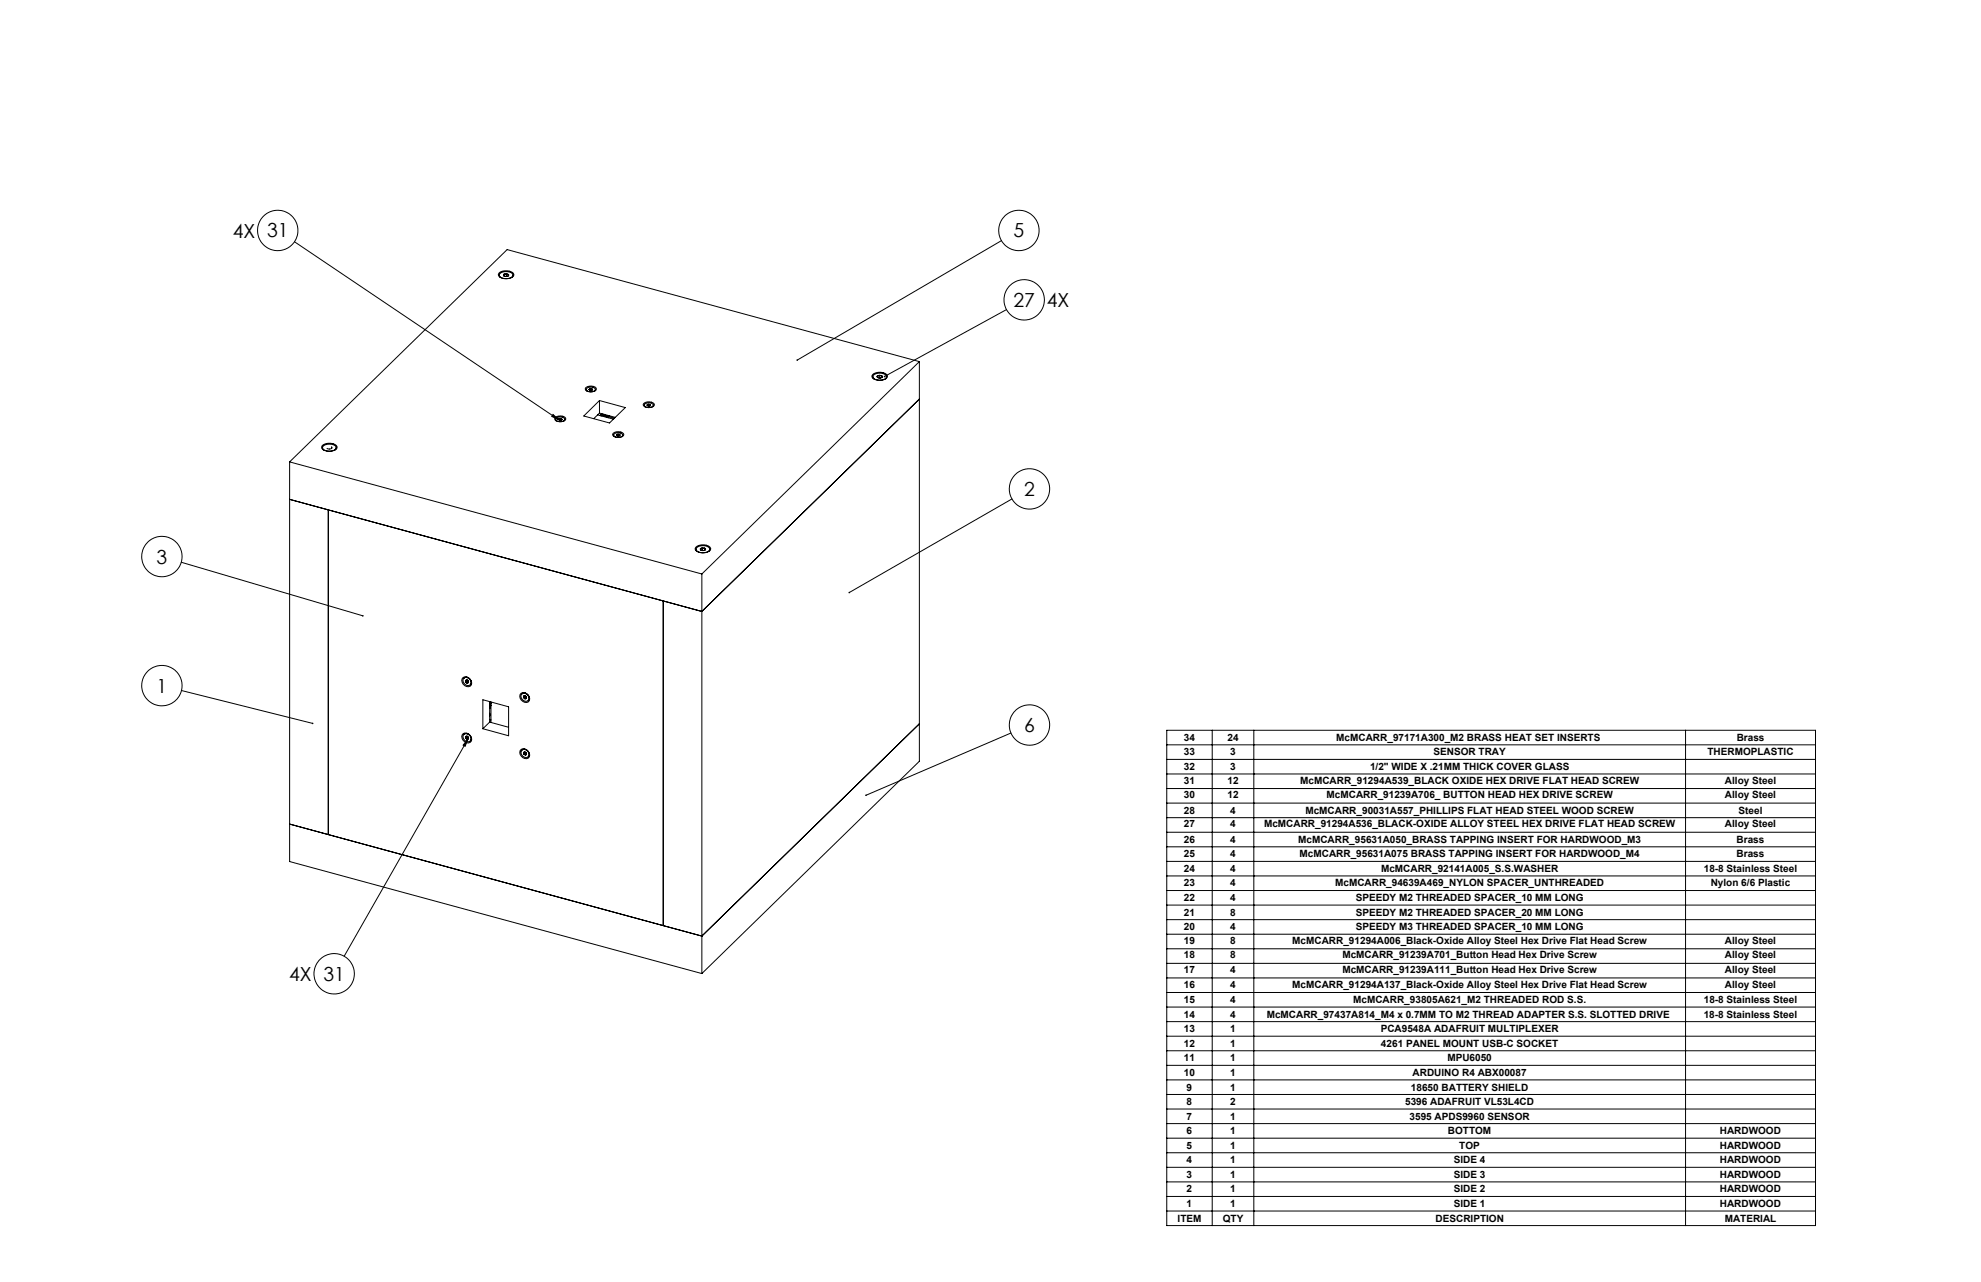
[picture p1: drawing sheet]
<svg xmlns="http://www.w3.org/2000/svg" width="864mm" height="559mm" viewBox="0 0 864 559" stroke-linecap="round" stroke-linejoin="round" font-family="sans-serif">
<g fill="none" stroke="#000" stroke-width=".44">
<path d="M128.4 105.4l115.1 77.5M217.5 119.1a4.7 4.7 0 0 1 6.5 .5 3.4 3.4 0 0 1-4.4 1.8 1.87 1.87 0 0 1-2.1-2.3zM217.6 119.9l.5 1M217.8 119.3a4.4 4.4 0 0 1 5.7 .2l.1 .5a4 4 0 0 1-5.8 .4zM219.7 119.5l-.2 .6M219.7 119.5v.8M220.9 119.3l.8 .4M220.9 119.3l-1.2 .2M220.9 119.3v1.1M221.7 119.7l-.2 .6M223.6 119.9l-.4 1M436.6 104.9l-89 52.1"/>
<path d="M219.5 120.1l.9 .4 1.1-.2M219.5 120.1l.3 .2M220.9 120.4l.2 .1M220.9 120.4l-.7 .1M438.8 134.9l-53.2 29.2M400.8 157.6v174.2l-94.8 92.6M400.8 157.6l-179.7-48.8-94.8 92.5M400.8 157.6l-94.8 92.6M255.4 168.9a3.7 3.7 0 0 1 4.5 .3l.1 .5a3.2 3.2 0 0 1-4.8 .2zM255.6 169.8l.2 .6M255.8 169.3a2.65 2.65 0 0 1 3.8 .5 2.48 2.48 0 0 1-4-.1zM256.8 169.8l.5 .3h.7"/>
<path d="M256.8 169.8l.2 .2M257.1 169.4l-.3 .4M257.1 169.4v.7M257.5 170.1h.2M257.9 169.4h-.8M257.9 169.4l.4 .4M257.9 169.4v.7M258.3 169.8l-.3 .3M258.3 169.8l-.2 .2M259.6 169.8l-.3 .6M261.3 174.6v5.5M280.7 175.8a3.7 3.7 0 0 1 4.5 .2l.1 .5a3.2 3.2 0 0 1-4.8 .3z"/>
<path d="M280.8 176.6l.3 .7M281 176.2l1.1-.5a2.34 2.34 0 0 1 2.7 .9 2.45 2.45 0 0 1-4 0zM282.2 176.5v.3M282.2 176.8l.7 .2M282.8 176.2l.6 .2M282.8 176.2l-.6 .3M282.8 177h.2M282.8 177h-.2M282.8 176.2v.8M283.4 176.4l.1 .4M283.4 176.4v.4M283.5 176.8l-.6 .2"/>
<path d="M283.5 176.8l-.1 .1M284.8 176.6l-.2 .7M380.4 163.3a4.6 4.6 0 0 1 6.5 .6 3.4 3.4 0 0 1-4.5 1.8 1.8 1.8 0 0 1-2-2.4zM380.5 164.2l.4 1M380.7 163.6a3.9 3.9 0 0 1 5.8 .6 3.9 3.9 0 0 1-5.9 .5zM382.4 164l.2 .6M383.3 163.6l1.1 .2M383.3 163.6l-.9 .4M383.3 164.6l-.3 .1M383.3 164.6l.6 .1M383.3 163.6v1M384.4 163.8l.2 .6"/>
<path d="M384.4 163.8v.8M384.6 164.4l-.9 .4-1.1-.2M384.6 164.4l-.3 .2M386.5 164.2l-.5 1M400.8 174l-94.8 92.5M140.4 194.3a4.6 4.6 0 0 1 6.6 .5 3.5 3.5 0 0 1-4.5 1.8 1.86 1.86 0 0 1-2.1-2.3zM140.6 195.1l.4 1M141 194.3a4.4 4.4 0 0 1 5.5 .6 2.95 2.95 0 0 1-4 1.7 1.66 1.66 0 0 1-1.9-1.8zM142.6 195.4l.7 .3 1.3-.3M144.6 194.8v.6zM146.6 195.1l-.5 1M241.1 180.7l2.4 2.2-3-1.4z"/>
<path d="M242 182a3.7 3.7 0 0 1 4.6 .2l.1 .5a3.2 3.2 0 0 1-4.8 .3zM242.2 182.8l.3 .6M242.4 182.3a2.6 2.6 0 0 1 3.8 .5 2.45 2.45 0 0 1-4-.1zM243.5 182.8l.2 .3M243.8 182.5l-.3 .3M243.8 182.5v.6M244.2 183.2h.1M244.6 182.4l-.8 .1M244.6 182.4l.4 .4M244.6 182.4v.7M245 182.8l-.5 .4-1-.4M245 182.8l-.2 .3"/>
<path d="M246.2 182.8l-.2 .6M254.5 181.3l6.8-6.7 11.3 3.1-6.9 6.7zM260.6 180.8l6.8 1.9M261.3 180.1l-2.5 2.4M261.3 180.1l6.9 1.8M261.7 181.2a1.24 1.24 0 0 1 2 .1l-.4 .3M262 181l.3-.1-.4 .3zM262.2 180.8l-.7 .3M262.3 180.9v.4M262.5 180.3l-.5 .5M263 180.9l.4 .3M263 180.9h-.7"/>
<path d="M263 180.9v.6M263.1 180.8l1.2 1.1M263.2 180.6l.1 .2M263.4 181.2l-.3 .3M263.4 181.2l-.2 .3M263.5 180.6v.3M263.6 180.7v.3M263.9 181.2l1.2 .3M265 181.6l.2 .1M265 181.6v.4M265.2 181.6v.5M265.2 181.6l2.6 .7"/>
<path d="M265.3 181.4h.1M265.3 181.4l-.3 .2M265.4 181.2l-.1 .2M265.6 181.2l-.4 .4M267.3 188.8a3.7 3.7 0 0 1 4.6 .3l.1 .4a3.2 3.2 0 0 1-4.8 .3zM267.5 189.7l.3 .6M267.7 189.2a2.6 2.6 0 0 1 3.8 .5 2.44 2.44 0 0 1-4-.1zM268.7 189.7l.3 .2M269.1 189.3l-.4 .4M269.1 189.3v.7M269.5 190h.1M269.8 189.3h-.7"/>
<path d="M269.8 189.3l.5 .3M269.8 189.3v.7M270.3 189.6l-.7 .4-.9-.3M270.3 189.6l-.3 .3M271.5 189.7l-.2 .6M126.3 201.3v174.2l179.7 48.9M126.3 201.3l179.7 48.9M441.1 217.5l-70.9 40.8M303.3 238.5a4.7 4.7 0 0 1 6.5 .5 3.4 3.4 0 0 1-4.4 1.9 1.8 1.8 0 0 1-2.1-2.4zM303.4 239.4l.5 1M304 238.5a4.2 4.2 0 0 1 5.4 .8 3.4 3.4 0 0 1-5.1 1.2l-.8-1zM305.3 239.3l.3 .5"/>
<path d="M306.1 238.8l1.1 .2M306.1 238.8l-.8 .5M306.1 239.9h-.1M306.1 239.9l.8 .1M306.1 238.8v1.1M307.2 239l.4 .5M307.2 239v.8l.4-.3M307.6 239.5l-.7 .5-1.3-.2M309.4 239.4l-.4 1M79 245.1l79.2 23.3M306 250.2v174.2M306 266.5l-179.7-48.8 16.8 4.5v141.6"/>
<path d="M306 266.5l-16.9-4.6v141.6M201.9 295.3a2.54 2.54 0 0 1 3 .7 2.54 2.54 0 0 1 .1 3.1 2.54 2.54 0 0 1-3-.8 2.54 2.54 0 0 1-.1-3zM202.2 295.6a2.03 2.03 0 0 1 2.6 .3 2.03 2.03 0 0 1 .2 2.6M202.4 295.5a2.06 2.06 0 0 1 2.4 .6 2.06 2.06 0 0 1 .1 2.5 2.07 2.07 0 0 1-2.5-.6 2.07 2.07 0 0 1 0-2.5zM203 296.6v.6M203 297.2l.6 .5M203.4 296.8l.6 .5M203.4 296.4v.4M203.4 296.8l-.4 .4M203.6 296.4l-.6 .2M203.6 296.4l.6 .5M204 297.3l-.4 .4"/>
<path d="M204.2 297.5l-.6 .2M204.2 296.9v.6M204.2 297.3h-.2M79.1 301l57.2 14.3M201.9 319.8a2.54 2.54 0 0 1 3 .7 2.54 2.54 0 0 1 .1 3.1 2.53 2.53 0 0 1-3-.8 2.53 2.53 0 0 1-.1-3zM210.5 305l11.2 3.1v12.6l-11.2-3.1zM213.5 311.3v.5M213.5 310.9v1.1M213.5 314.7l-3 2.9M213.5 305.8v8.9M213.5 314.7l8.2 2.3M213.5 313.7l.5 .1"/>
<path d="M213.5 306.7l.5 .1M213.5 307.5l.5 .2M213.6 305.9l-.1 .6 .5 .1M213.6 306.7l-.1 .6 .5 .2M213.6 307.6l-.1 1.2M213.6 306.4l.4 .1M213.6 307.3l.4 .1M214 306v8.9M227.2 302.2a2.53 2.53 0 0 1 3 .7 2.53 2.53 0 0 1 .1 3.1 2.54 2.54 0 0 1-3-.8 2.54 2.54 0 0 1-.1-3zM227.5 302.5a2.03 2.03 0 0 1 2.6 .3 2.03 2.03 0 0 1 .2 2.6M227.6 302.4a2.07 2.07 0 0 1 2.4 .6 2.07 2.07 0 0 1 .1 2.5 2.06 2.06 0 0 1-2.4-.6 2.06 2.06 0 0 1-.1-2.5zM228.3 303.5v.6"/>
<path d="M228.3 304.1l.6 .5M228.7 303.7l.6 .5M228.7 303.3v.4M228.7 303.7l-.4 .4M228.9 303.3l-.6 .2M228.9 303.3l.5 .5M229.3 304.2l-.4 .4M229.4 304.4l-.5 .2M229.4 303.8v.6M229.5 304.1l-.2 .1M400.8 315.5l-94.8 92.5M440.7 319.5l-63.2 27.1"/>
<path d="M508.6 318.3h282.9v215.9h-282.9zM528.5 318.3v215.9M546.6 318.3v215.9M734.8 318.3v215.9M202.2 320.1a2.04 2.04 0 0 1 2.6 .3 2.04 2.04 0 0 1 .2 2.6M202.4 320a2.06 2.06 0 0 1 2.4 .6 2.06 2.06 0 0 1 .1 2.5 2.06 2.06 0 0 1-2.5-.6 2.06 2.06 0 0 1 0-2.5zM203 321.1v.6M203 321.7l.6 .5M203.4 320.9v.4M203.4 321.3l.6 .5M203.4 321.3l-.4 .4M203.6 320.9l-.6 .2"/>
<path d="M203.6 320.9l.6 .5M204 321.8l-.4 .4M204 322.2l-1.2 3.1-.9-.5zM204 322.2l-54 94.6M204.2 322l-.6 .2M204.2 321.4v.6M204.2 321.7l-.2 .1M227.2 326.6a2.54 2.54 0 0 1 3 .8 2.54 2.54 0 0 1 .1 3 2.54 2.54 0 0 1-3-.7 2.54 2.54 0 0 1-.1-3.1zM227.3 327.1a1.98 1.98 0 0 1 2.7 .3 1.98 1.98 0 0 1-.1 2.7 2.2 2.2 0 0 1-2.2-.7 2.2 2.2 0 0 1-.4-2.3zM227.5 327a2.03 2.03 0 0 1 2.6 .3 2.03 2.03 0 0 1 .2 2.5M228.2 328.2l.3 .6M228.5 328.8l.6 .3"/>
<path d="M228.6 327.8l.2 .6M228.6 327.8l.7 .2M228.6 327.8l-.4 .4M228.8 328.4l.7 .3M228.8 328.4l-.3 .4M229.3 328l.2 .7M229.5 328.7l-.4 .4M508.6 324.7h282.9M508.6 331h282.9M508.6 337.4h282.9M508.6 343.7h282.9M508.6 350.1h282.9"/>
<path d="M508.6 356.4h282.9M143.1 363.8l-16.8-4.6 179.7 48.8M143.1 363.8l146 39.7M508.6 362.8h282.9M508.6 369.1h282.9M508.6 375.5h282.9M508.6 381.8h282.9M508.6 388.2h282.9M508.6 394.5h282.9M289.1 403.5l16.9 4.5M508.6 400.9h282.9M508.6 407.2h282.9"/>
<path d="M508.6 413.6h282.9M508.6 419.9h282.9M508.6 426.3h282.9M508.6 432.6h282.9M508.6 439h282.9M508.6 445.3h282.9M508.6 451.7h282.9M508.6 458h282.9M508.6 464.4h282.9M508.6 470.7h282.9M508.6 477.1h282.9M508.6 483.4h282.9"/>
<path d="M508.6 489.8h282.9M508.6 496.1h282.9M508.6 502.5h282.9M508.6 508.8h282.9M508.6 515.2h282.9M508.6 521.5h282.9M508.6 527.9h282.9"/>
<circle cx="121.1" cy="100.5" r="8.8"/>
<circle cx="444.2" cy="100.5" r="8.8"/>
<circle cx="446.5" cy="130.7" r="8.8"/>
<circle cx="448.8" cy="213.1" r="8.8"/>
<circle cx="70.6" cy="242.6" r="8.8"/>
<circle cx="70.6" cy="298.8" r="8.8"/>
<circle cx="448.8" cy="316" r="8.8"/>
<circle cx="145.7" cy="424.5" r="8.8"/>
</g>
<path d="M370 258.1v.3l.2-.1-.2 .1a.34 .34 0 0 0 .5 .2 .34 .34 0 0 0 0-.6 .34 .34 0 0 0-.5 .1zM347.3 156.7l-.1 .4 .4-.1-.4 .1a.35 .35 0 0 0 .5 .2 .35 .35 0 0 0 .1-.5 .35 .35 0 0 0-.5-.1zM377.3 346.4l-.1 .4 .3-.2-.3 .2a.34 .34 0 0 0 .5 .1 .34 .34 0 0 0 .1-.5 .34 .34 0 0 0-.5 0zM136.1 315.1l-.1 .4 .5 .1 .1-.2-.3-.1 .3 .1v-.2zM158 268.1l-.1 .6h.5v-.5zM385.4 163.8l-.1 .5 .3-.2-.3 .2a.34 .34 0 0 0 .5 .1 .34 .34 0 0 0 .1-.5 .34 .34 0 0 0-.5-.1zM241.1 180.7l2.4 2.2-3-1.4zM204 322.2l-1.2 3.1-.9-.5z" fill="#000"/>
<g font-size="8.5">
<text x="101.4" y="103.6">4X 31</text>
<text x="441.9" y="103.5">5</text>
<text x="441.8" y="133.8">27</text>
<text x="456.3" y="133.9">4X</text>
<text x="446.5" y="216.2">2</text>
<text x="68.3" y="245.7">3</text>
<text x="68.3" y="301.9">1</text>
<text x="446.5" y="319.1">6</text>
<text x="126.1" y="427.6">4X 31</text>
</g>
<g font-size="4.4">
<text x="516.1" y="322.9">34</text>
<text x="535.1" y="322.9">24</text>
<text x="582.6" y="322.9">McMCARR_97171A300_M2 BRASS HEAT SET INSERTS</text>
<text x="757.1" y="322.9">Brass</text>
<text x="516.1" y="329.3">33</text>
<text x="536.3" y="329.3">3</text>
<text x="625" y="329.3">SENSOR TRAY</text>
<text x="744.4" y="329.3">THERMOPLASTIC</text>
<text x="516.1" y="335.6">32</text>
<text x="536.3" y="335.6">3</text>
<text x="597.3" y="335.6">1/2&quot; WIDE X .21MM THICK COVER GLASS</text>
<text x="516.1" y="341.6">31</text>
<text x="535.1" y="341.6">12</text>
<text x="566.8" y="341.6">McMCARR_91294A539_BLACK OXIDE HEX DRIVE FLAT HEAD SCREW</text>
<text x="752" y="341.6">Alloy Steel</text>
<text x="516.1" y="347.9">30</text>
<text x="535.1" y="347.9">12</text>
<text x="578.3" y="347.9">McMCARR_91239A706_ BUTTON HEAD HEX DRIVE SCREW</text>
<text x="752" y="347.9">Alloy Steel</text>
<text x="516.1" y="354.7">28</text>
<text x="536.3" y="354.7">4</text>
<text x="569.1" y="354.7">McMCARR_90031A557_PHILLIPS FLAT HEAD STEEL WOOD SCREW</text>
<text x="757.9" y="354.7">Steel</text>
<text x="516.1" y="360.6">27</text>
<text x="536.3" y="360.6">4</text>
<text x="551" y="360.6">McMCARR_91294A536_BLACK-OXIDE ALLOY STEEL HEX DRIVE FLAT HEAD SCREW</text>
<text x="752" y="360.6">Alloy Steel</text>
<text x="516.1" y="367.4">26</text>
<text x="536.3" y="367.4">4</text>
<text x="565.9" y="367.4">McMCARR_95631A050_BRASS TAPPING INSERT FOR HARDWOOD_M3</text>
<text x="757.1" y="367.4">Brass</text>
<text x="516.1" y="373.7">25</text>
<text x="536.3" y="373.7">4</text>
<text x="566.5" y="373.7">McMCARR_95631A075 BRASS TAPPING INSERT FOR HARDWOOD_M4</text>
<text x="757.1" y="373.7">Brass</text>
<text x="516.1" y="380.1">24</text>
<text x="536.3" y="380.1">4</text>
<text x="602" y="380.1">McMCARR_92141A005_S.S.WASHER</text>
<text x="742.8" y="380.1">18-8 Stainless Steel</text>
<text x="516.1" y="386">23</text>
<text x="536.3" y="386">4</text>
<text x="582.1" y="386">McMCARR_94639A469_NYLON SPACER_UNTHREADED</text>
<text x="745.8" y="386">Nylon 6/6 Plastic</text>
<text x="516.1" y="392.8">22</text>
<text x="536.3" y="392.8">4</text>
<text x="591" y="392.8">SPEEDY M2 THREADED SPACER_10 MM LONG</text>
<text x="516.1" y="399.1">21</text>
<text x="536.3" y="399.1">8</text>
<text x="591" y="399.1">SPEEDY M2 THREADED SPACER_20 MM LONG</text>
<text x="516.1" y="405.5">20</text>
<text x="536.3" y="405.5">4</text>
<text x="591" y="405.5">SPEEDY M3 THREADED SPACER_10 MM LONG</text>
<text x="516.1" y="411.4">19</text>
<text x="536.3" y="411.4">8</text>
<text x="563.4" y="411.4">McMCARR_91294A006_Black-Oxide Alloy Steel Hex Drive Flat Head Screw</text>
<text x="752" y="411.4">Alloy Steel</text>
<text x="516.1" y="417.8">18</text>
<text x="536.3" y="417.8">8</text>
<text x="585.2" y="417.8">McMCARR_91239A701_Button Head Hex Drive Screw</text>
<text x="752" y="417.8">Alloy Steel</text>
<text x="516.1" y="424.1">17</text>
<text x="536.3" y="424.1">4</text>
<text x="585.2" y="424.1">McMCARR_91239A111_Button Head Hex Drive Screw</text>
<text x="752" y="424.1">Alloy Steel</text>
<text x="516.1" y="430.5">16</text>
<text x="536.3" y="430.5">4</text>
<text x="563.4" y="430.5">McMCARR_91294A137_Black-Oxide Alloy Steel Hex Drive Flat Head Screw</text>
<text x="752" y="430.5">Alloy Steel</text>
<text x="516.1" y="437.2">15</text>
<text x="536.3" y="437.2">4</text>
<text x="589.9" y="437.2">McMCARR_93805A621_M2 THREADED ROD S.S.</text>
<text x="742.7" y="437.2">18-8 Stainless Steel</text>
<text x="516.1" y="443.6">14</text>
<text x="536.3" y="443.6">4</text>
<text x="552.2" y="443.6">McMCARR_97437A814_M4 x 0.7MM TO M2 THREAD ADAPTER S.S. SLOTTED DRIVE</text>
<text x="742.7" y="443.6">18-8 Stainless Steel</text>
<text x="516.1" y="449.9">13</text>
<text x="536.3" y="449.9">1</text>
<text x="601.9" y="449.9">PCA9548A ADAFRUIT MULTIPLEXER</text>
<text x="516.1" y="456.3">12</text>
<text x="536.3" y="456.3">1</text>
<text x="602" y="456.3">4261 PANEL MOUNT USB-C SOCKET</text>
<text x="516.1" y="462.6">11</text>
<text x="536.3" y="462.6">1</text>
<text x="631" y="462.6">MPU6050</text>
<text x="516.1" y="469">10</text>
<text x="536.3" y="469">1</text>
<text x="615.8" y="469">ARDUINO R4 ABX00087</text>
<text x="517.3" y="475.3">9</text>
<text x="536.3" y="475.3">1</text>
<text x="615.1" y="475.3">18650 BATTERY SHIELD</text>
<text x="517.3" y="481.7">8</text>
<text x="536.3" y="481.7">2</text>
<text x="612.6" y="481.7">5396 ADAFRUIT VL53L4CD</text>
<text x="517.3" y="488">7</text>
<text x="536.3" y="488">1</text>
<text x="614.5" y="488">3595 APDS9960 SENSOR</text>
<text x="517.3" y="494.4">6</text>
<text x="536.3" y="494.4">1</text>
<text x="631.2" y="494.4">BOTTOM</text>
<text x="749.8" y="494.4">HARDWOOD</text>
<text x="517.3" y="500.7">5</text>
<text x="536.3" y="500.7">1</text>
<text x="636.2" y="500.7">TOP</text>
<text x="749.8" y="500.7">HARDWOOD</text>
<text x="517.3" y="507.1">4</text>
<text x="536.3" y="507.1">1</text>
<text x="633.8" y="507.1">SIDE 4</text>
<text x="749.8" y="507.1">HARDWOOD</text>
<text x="517.3" y="513.4">3</text>
<text x="536.3" y="513.4">1</text>
<text x="633.8" y="513.4">SIDE 3</text>
<text x="749.8" y="513.4">HARDWOOD</text>
<text x="517.3" y="519.8">2</text>
<text x="536.3" y="519.8">1</text>
<text x="633.8" y="519.8">SIDE 2</text>
<text x="749.8" y="519.8">HARDWOOD</text>
<text x="517.3" y="526.1">1</text>
<text x="536.3" y="526.1">1</text>
<text x="633.8" y="526.1">SIDE 1</text>
<text x="749.8" y="526.1">HARDWOOD</text>
<text x="513.3" y="532.5">ITEM</text>
<text x="533.1" y="532.5">QTY</text>
<text x="625.8" y="532.5">DESCRIPTION</text>
<text x="751.9" y="532.5">MATERIAL</text>
</g>
</svg>
